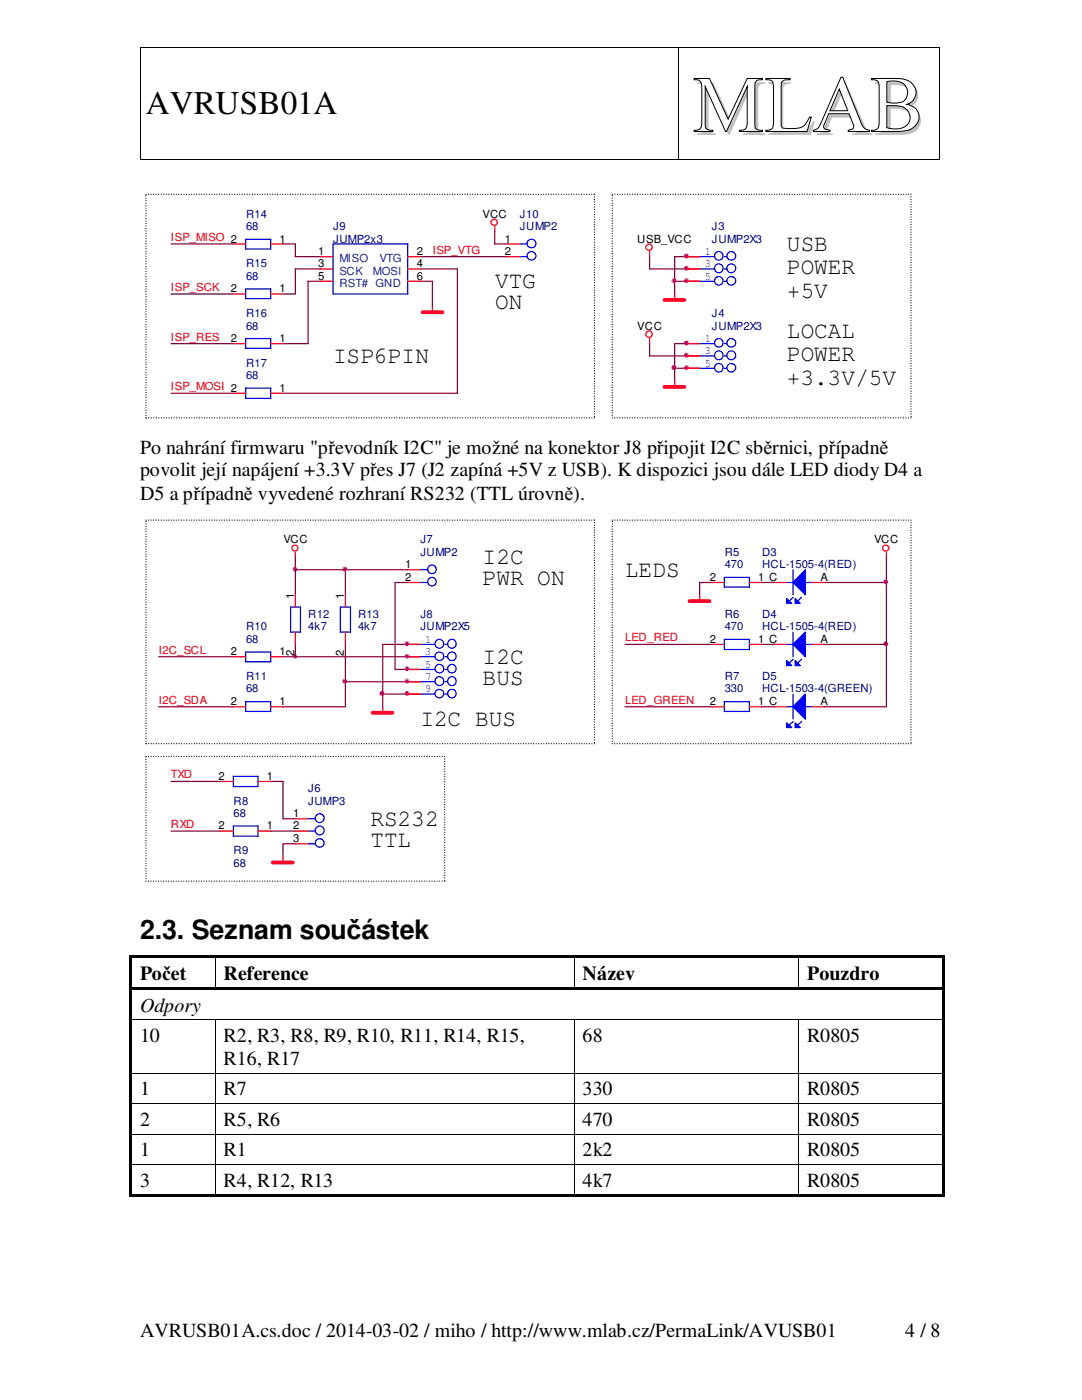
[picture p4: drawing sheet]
<svg xmlns="http://www.w3.org/2000/svg" width="216mm" height="279mm" viewBox="0 0 216 279" stroke-linecap="round" stroke-linejoin="round" font-family="sans-serif">
<path d="M138.5 15.7h3.1l3.7 8.1 3.8-8.1h3v.2a1.09 1.09 0 0 0-1.5 1.2v7.7a1.09 1.09 0 0 0 1.5 1.2v.2h-4.5v-.2a1.27 1.27 0 0 0 1.5-1.6v-7.1l-4.2 8.9h-.1l-4.1-8.9v7.5a1.09 1.09 0 0 0 1.5 1.2v.2h-3.7v-.2a1.27 1.27 0 0 0 1.5-1.6v-6.9a1.26 1.26 0 0 0-1.5-1.6z" fill="none" stroke="#000" stroke-width=".2"/>
<path d="M152.8 15.7h4.8v.2a1.37 1.37 0 0 0-1.7 .7v7.8a.91 .91 0 0 0 .1 1 .91 .91 0 0 0 .9 .2 4.9 4.9 0 0 0 3.6-.6l1-1.6h.4l-.9 2.8h-8.2v-.2a1.27 1.27 0 0 0 1.5-1.6v-7.3a1.11 1.11 0 0 0-1.5-1.2z" fill-rule="evenodd" fill="#fff"/>
<path d="M152.8 15.7h4.8v.2a1.37 1.37 0 0 0-1.7 .7v7.8a.91 .91 0 0 0 .1 1 .91 .91 0 0 0 .9 .2 4.9 4.9 0 0 0 3.6-.6l1-1.6h.4l-.9 2.8h-8.2v-.2a1.27 1.27 0 0 0 1.5-1.6v-7.3a1.11 1.11 0 0 0-1.5-1.2z" fill="none" stroke="#000" stroke-width=".2"/>
<path d="M167.8 15.4h.3l3.6 8.8a2.04 2.04 0 0 0 1.8 1.8v.2h-4.3v-.2l.4-.1a.8 .8 0 0 0 .7-.5 .8 .8 0 0 0-.1-.8l-.8-1.9h-4l-.7 1.7a.81 .81 0 0 0-.4 .8 .81 .81 0 0 0 .7 .7l.6 .1v.2h-3.3v-.2l.4-.1a2.35 2.35 0 0 0 1.3-1.8zM167.5 17.8l-1.9 4.3h3.6z" fill-rule="evenodd" fill="#fff"/>
<path d="M167.5 17.8l1.7 4.3h-3.6zM167.8 15.4h.3l3.6 8.8a2.04 2.04 0 0 0 1.8 1.8v.2h-4.3v-.2l.4-.1a.8 .8 0 0 0 .7-.5 .8 .8 0 0 0-.1-.8l-.8-1.9h-4l-.7 1.7a.81 .81 0 0 0-.4 .8 .81 .81 0 0 0 .7 .7l.6 .1v.2h-3.3v-.2l.4-.1a2.35 2.35 0 0 0 1.3-1.8z" fill="none" stroke="#000" stroke-width=".2"/>
<path d="M173.9 15.7h4.5a3.9 3.9 0 0 1 4.3 2.1 2.46 2.46 0 0 1-1.8 3 2.6 2.6 0 0 1 2.5 2.5 2.6 2.6 0 0 1-2.3 2.7l-1.6 .2h-5.6v-.2a1.27 1.27 0 0 0 1.5-1.6v-7.3a1.14 1.14 0 0 0-1.5-1.2zM177 16.3v4.1l.3 .1a4.4 4.4 0 0 0 3.2-.5 2.35 2.35 0 0 0 .3-2.8 2.35 2.35 0 0 0-2.6-1zM177 21.1v4.4a3.9 3.9 0 0 0 4.3-1 2.33 2.33 0 0 0-2.2-3.4z" fill-rule="evenodd" fill="#fff"/>
<path d="M27.9 9.6v22.2M28 9.5h107.3M135.4 9.6v22.2M135.5 9.5h51.8M173.9 15.7h4.5a3.9 3.9 0 0 1 4.3 2.1 2.46 2.46 0 0 1-1.8 3 2.6 2.6 0 0 1 2.5 2.5 2.6 2.6 0 0 1-2.3 2.7l-1.6 .2h-5.6v-.2a1.27 1.27 0 0 0 1.5-1.6v-7.3a1.14 1.14 0 0 0-1.5-1.2zM177 16.3a3.7 3.7 0 0 1 3.6 .8 2.11 2.11 0 0 1 .3 2.3 2.11 2.11 0 0 1-2 1.2l-1.9-.2zM187.4 9.6v22.2M28 31.9h107.3M135.5 31.9h51.8M177 21.1h.7a3.9 3.9 0 0 1 3.6 1.2 2.26 2.26 0 0 1-2.1 3.4h-.9l-1.3-.2z" fill="none" stroke="#000" stroke-width=".2"/>
<path d="M27.9 9.4h.1v.2h-.1zM135.3 9.4h.2v.2h-.2zM187.3 9.4h.2v.2h-.2zM27.9 31.8h.1v.2h-.1zM135.3 31.8h.2v.2h-.2zM187.3 31.8h.2v.2h-.2z" fill="#000"/>
<g fill="none" stroke="#800040" stroke-width=".25">
<path d="M34.1 58.7h12.5M34.1 48.7h12.5M56.5 48.7h2.4v2.5h5M63.9 56.1h-2.4v12.5h-5M63.9 53.7h-5v5h-2.4M83.8 51.2h17.4M83.8 56.1h2.5v5M83.8 53.7h7.5v24.8h-34.8M98.7 46.2v2.5h2.5M129.6 51.2v2.5M34.1 68.6h12.5M34.1 78.5h12.5"/>
<path d="M134.6 73.5h2.5"/>
</g>
<g fill="none" stroke="#f00" stroke-width=".25">
<path d="M46.6 48.7h2.4M46.6 58.7h2.4M54 48.7h2.5M54 58.7h2.5M63.9 51.2h2.6M63.9 53.7h2.6M63.9 56.1h2.6M81.4 51.2h2.4M81.4 53.7h2.4M81.4 56.1h2.4M98.7 45.2v1M101.2 48.7h2.5"/>
<path d="M101.2 51.2h2.5M46.6 68.6h2.4M46.6 78.5h2.4M54 68.6h2.5M54 78.5h2.5M86.3 61.1v1.2"/>
<circle cx="98.6" cy="44.4" r=".61"/>
</g>
<g fill="none" stroke="#00f" stroke-width=".25">
<path d="M49 47.8h5v1.9h-5zM49 57.7h5v1.9h-5zM66.5 48.7h14.9v10h-14.9zM103.7 48.7h1.5M103.7 51.2h1.5M49 67.6h5v1.9h-5zM49 77.5h5v2h-5z"/>
<circle cx="106.1" cy="48.6" r=".87"/>
<circle cx="106.1" cy="51.1" r=".87"/>
</g>
<path d="M29.1 38.8h89.5M118.6 38.8v44.6M29.1 83.4v-44.6M118.6 83.4h-89.5" fill="none" stroke="#000" stroke-width=".25" stroke-dasharray="0 .5"/>
<path d="M84.3 62.3h4" fill="none" stroke="#f00" stroke-width=".74"/>
<circle cx="134.5" cy="73.4" r=".39" fill="#f0f"/>
<circle cx="134.5" cy="73.4" r=".39" fill="none" stroke="#f0f" stroke-width=".25"/>
<circle cx="137" cy="73.4" r=".38" fill="#f0f"/>
<circle cx="137" cy="73.4" r=".38" fill="none" stroke="#f0f" stroke-width=".25"/>
<path d="M134.6 68.6v4.9" fill="none" stroke="#800040" stroke-width=".25"/>
<circle cx="134.5" cy="73.4" r=".39" fill="#f0f"/>
<circle cx="134.5" cy="73.4" r=".39" fill="none" stroke="#f0f" stroke-width=".25"/>
<path d="M134.6 56.1h2.5" fill="none" stroke="#800040" stroke-width=".25"/>
<circle cx="137" cy="56" r=".38" fill="#f0f"/>
<circle cx="137" cy="56" r=".38" fill="none" stroke="#f0f" stroke-width=".25"/>
<path d="M134.6 51.2h2.5" fill="none" stroke="#800040" stroke-width=".25"/>
<circle cx="137" cy="51.1" r=".38" fill="#f0f"/>
<circle cx="137" cy="51.1" r=".38" fill="none" stroke="#f0f" stroke-width=".25"/>
<path d="M129.6 53.7h7.5" fill="none" stroke="#800040" stroke-width=".25"/>
<circle cx="137" cy="53.6" r=".38" fill="#f0f"/>
<circle cx="137" cy="53.6" r=".38" fill="none" stroke="#f0f" stroke-width=".25"/>
<path d="M129.6 71h7.5" fill="none" stroke="#800040" stroke-width=".25"/>
<circle cx="137" cy="70.9" r=".38" fill="#f0f"/>
<circle cx="137" cy="70.9" r=".38" fill="none" stroke="#f0f" stroke-width=".25"/>
<g fill="none" stroke="#00f" stroke-width=".25">
<path d="M139.6 51.2h3M139.6 53.7h3M139.6 56.1h3M144.5 51.2h.5M144.5 53.7h.5M144.5 56.1h.5M139.6 68.6h3M139.6 71h3M139.6 73.5h3M144.5 68.6h.5M144.5 71h.5M144.5 73.5h.5"/>
<circle cx="143.4" cy="53.5" r=".87"/>
<circle cx="143.4" cy="51.1" r=".85"/>
<circle cx="143.4" cy="56" r=".85"/>
<circle cx="145.9" cy="53.5" r=".88"/>
<circle cx="145.9" cy="51.1" r=".87"/>
<circle cx="145.9" cy="56" r=".87"/>
<circle cx="143.4" cy="70.9" r=".87"/>
<circle cx="143.4" cy="68.4" r=".85"/>
<circle cx="143.4" cy="73.4" r=".85"/>
<circle cx="145.9" cy="70.9" r=".89"/>
<circle cx="145.9" cy="68.4" r=".87"/>
<circle cx="145.9" cy="73.4" r=".87"/>
</g>
<path d="M137.1 51.2h2.5M137.1 53.7h2.5M137.1 56.1h2.5M137.1 68.6h2.5M137.1 71h2.5M137.1 73.5h2.5" fill="none" stroke="#f00" stroke-width=".25"/>
<path d="M134.6 56.1v2.6M134.6 68.6h2.5" fill="none" stroke="#800040" stroke-width=".25"/>
<circle cx="137" cy="68.5" r=".38" fill="#f0f"/>
<circle cx="137" cy="68.5" r=".38" fill="none" stroke="#f0f" stroke-width=".25"/>
<g fill="none" stroke="#f00" stroke-width=".25">
<path d="M129.6 50.2v1M134.6 58.7v1.2M129.6 67.6v1M134.6 76v1.2"/>
<circle cx="129.5" cy="49.3" r=".63"/>
<circle cx="129.5" cy="66.7" r=".63"/>
</g>
<path d="M132.6 59.9h4M132.6 77.2h4" fill="none" stroke="#f00" stroke-width=".74"/>
<path d="M134.6 51.2v4.9M129.6 68.6v2.4M134.6 73.5v2.5" fill="none" stroke="#800040" stroke-width=".25"/>
<path d="M122.2 38.8h59.6M181.8 38.8v44.6M122.2 83.4v-44.6M181.8 83.4h-59.6" fill="none" stroke="#000" stroke-width=".25" stroke-dasharray="0 .5"/>
<circle cx="134.5" cy="56" r=".39" fill="#f0f"/>
<circle cx="134.5" cy="56" r=".39" fill="none" stroke="#f0f" stroke-width=".25"/>
<path d="M31.7 131.1h14.9M56.5 131.1h2.4M68.9 136.1v5" fill="none" stroke="#800040" stroke-width=".25"/>
<circle cx="58.8" cy="131" r=".33" fill="#f0f"/>
<circle cx="58.8" cy="131" r=".33" fill="none" stroke="#f0f" stroke-width=".25"/>
<g fill="none" stroke="#f00" stroke-width=".25">
<path d="M58.9 110.2v1.1M81.4 113.7h2.4M81.4 116.2h2.4M76.4 141.1v1.1"/>
<circle cx="58.8" cy="109.4" r=".6"/>
</g>
<path d="M74.3 142.2h4" fill="none" stroke="#f00" stroke-width=".74"/>
<path d="M76.4 138.5h5M31.7 141.1h14.9" fill="none" stroke="#800040" stroke-width=".25"/>
<g fill="none" stroke="#00f" stroke-width=".25">
<path d="M83.8 113.7h1.5M83.8 116.2h1.5"/>
<circle cx="86.2" cy="113.6" r=".86"/>
<circle cx="86.2" cy="116.1" r=".85"/>
</g>
<circle cx="76.2" cy="138.4" r=".38" fill="#f0f"/>
<circle cx="76.2" cy="138.4" r=".38" fill="none" stroke="#f0f" stroke-width=".25"/>
<circle cx="81.2" cy="138.4" r=".39" fill="#f0f"/>
<circle cx="81.2" cy="138.4" r=".39" fill="none" stroke="#f0f" stroke-width=".25"/>
<path d="M67.9 121.2h2v5h-2z" fill="none" stroke="#00f" stroke-width=".25"/>
<path d="M68.9 118.7v2.5M68.9 126.2v2.4" fill="none" stroke="#f00" stroke-width=".25"/>
<path d="M58.9 111.3v2.4" fill="none" stroke="#800040" stroke-width=".25"/>
<circle cx="58.8" cy="113.6" r=".36" fill="#f0f"/>
<circle cx="58.8" cy="113.6" r=".36" fill="none" stroke="#f0f" stroke-width=".25"/>
<path d="M58.9 128.6v2.5h22.5M76.4 138.5v2.6" fill="none" stroke="#800040" stroke-width=".25"/>
<g fill="none" stroke="#00f" stroke-width=".25">
<path d="M83.8 128.6h3M83.8 131.1h3M83.8 133.6h3M83.8 136.1h3M83.8 138.5h3M88.8 128.6h.5M88.8 131.1h.5M88.8 133.6h.5M88.8 136.1h.5M88.8 138.5h.5"/>
<circle cx="87.7" cy="135.9" r=".88"/>
<circle cx="87.7" cy="128.5" r=".88"/>
<circle cx="87.7" cy="131" r=".87"/>
<circle cx="87.7" cy="133.4" r=".87"/>
<circle cx="87.7" cy="138.4" r=".87"/>
<circle cx="90.1" cy="128.5" r=".87"/>
<circle cx="90.1" cy="135.9" r=".87"/>
<circle cx="90.2" cy="131" r=".86"/>
<circle cx="90.2" cy="133.4" r=".85"/>
<circle cx="90.2" cy="138.4" r=".85"/>
</g>
<path d="M81.4 128.6h2.4M81.4 131.1h2.4M81.4 133.6h2.4M81.4 136.1h2.4M81.4 138.5h2.4" fill="none" stroke="#f00" stroke-width=".25"/>
<circle cx="81.3" cy="131" r=".36" fill="#f0f"/>
<circle cx="81.3" cy="131" r=".36" fill="none" stroke="#f0f" stroke-width=".25"/>
<path d="M68.9 128.6v7.5" fill="none" stroke="#800040" stroke-width=".25"/>
<circle cx="68.8" cy="135.9" r=".39" fill="#f0f"/>
<circle cx="68.8" cy="135.9" r=".39" fill="none" stroke="#f0f" stroke-width=".25"/>
<path d="M58.9 113.7v5M76.4 128.6h5" fill="none" stroke="#800040" stroke-width=".25"/>
<circle cx="81.2" cy="128.5" r=".39" fill="#f0f"/>
<circle cx="81.2" cy="128.5" r=".39" fill="none" stroke="#f0f" stroke-width=".25"/>
<path d="M58 121.2h1.9v5h-1.9z" fill="none" stroke="#00f" stroke-width=".25"/>
<path d="M58.9 118.7v2.5M58.9 126.2v2.4" fill="none" stroke="#f00" stroke-width=".25"/>
<path d="M68.9 113.7h12.5M68.9 136.1h12.5" fill="none" stroke="#800040" stroke-width=".25"/>
<path d="M29.1 103.8h89.5M118.6 103.8v44.6M29.1 148.4v-44.6M118.6 148.4h-89.5" fill="none" stroke="#000" stroke-width=".25" stroke-dasharray="0 .5"/>
<circle cx="81.2" cy="135.9" r=".39" fill="#f0f"/>
<circle cx="81.2" cy="135.9" r=".39" fill="none" stroke="#f0f" stroke-width=".25"/>
<path d="M68.9 113.7v5" fill="none" stroke="#800040" stroke-width=".25"/>
<circle cx="68.8" cy="113.6" r=".39" fill="#f0f"/>
<circle cx="68.8" cy="113.6" r=".39" fill="none" stroke="#f0f" stroke-width=".25"/>
<path d="M49 130.1h5v2h-5z" fill="none" stroke="#00f" stroke-width=".25"/>
<path d="M46.6 131.1h2.4M54 131.1h2.5" fill="none" stroke="#f00" stroke-width=".25"/>
<path d="M78.8 133.6h2.6" fill="none" stroke="#800040" stroke-width=".25"/>
<circle cx="81.2" cy="133.5" r=".39" fill="#f0f"/>
<circle cx="81.2" cy="133.5" r=".39" fill="none" stroke="#f0f" stroke-width=".25"/>
<path d="M58.9 113.7h10M78.8 116.2v17.4M76.4 128.6v9.9M56.5 141.1h12.4" fill="none" stroke="#800040" stroke-width=".25"/>
<circle cx="76.2" cy="138.4" r=".38" fill="#f0f"/>
<circle cx="76.2" cy="138.4" r=".38" fill="none" stroke="#f0f" stroke-width=".25"/>
<path d="M49 140h5v2h-5z" fill="none" stroke="#00f" stroke-width=".25"/>
<path d="M46.6 141.1h2.4M54 141.1h2.5" fill="none" stroke="#f00" stroke-width=".25"/>
<path d="M78.8 116.2h2.6M176.9 128.6v12.5" fill="none" stroke="#800040" stroke-width=".25"/>
<circle cx="176.7" cy="128.5" r=".39" fill="#f0f"/>
<circle cx="176.7" cy="128.5" r=".39" fill="none" stroke="#f0f" stroke-width=".25"/>
<path d="M158.2 138.5v5M157 141.1h1.2" fill="none" stroke="#00f" stroke-width=".25"/>
<path d="M160.7 138.5v5l-2.5-2.4z" fill="#00f"/>
<path d="M160.7 138.5v5l-2.5-2.4zM158.2 144l-.7 .7M159.9 144l-.7 .7M160.7 141.1h1.3" fill="none" stroke="#00f" stroke-width=".25"/>
<path d="M158.7 144.3l1 .9h-1z" fill="#00f"/>
<path d="M158.7 144.3l1 .9h-1z" fill="none" stroke="#00f" stroke-width=".25"/>
<path d="M157 144.3l1 .9h-1z" fill="#00f"/>
<path d="M157 128.6h1.2M158.2 126.2v4.9M144.5 140h5v2h-5zM157 144.3l1 .9h-1z" fill="none" stroke="#00f" stroke-width=".25"/>
<path d="M142.1 141.1h2.4M149.5 141.1h2.5M154.5 141.1h2.5M162 141.1h2.4" fill="none" stroke="#f00" stroke-width=".25"/>
<path d="M139.6 116.2v2.5M164.4 141.1h12.5" fill="none" stroke="#800040" stroke-width=".25"/>
<path d="M158.2 128.6l2.5-2.4v4.9z" fill="#00f"/>
<path d="M158.2 131.6l-.7 .7M159.9 131.6l-.7 .7M160.7 126.2v4.9l-2.5-2.5zM160.7 128.6h1.3" fill="none" stroke="#00f" stroke-width=".25"/>
<path d="M158.7 131.8l1 1h-1z" fill="#00f"/>
<path d="M158.7 131.8l1 1h-1z" fill="none" stroke="#00f" stroke-width=".25"/>
<path d="M157 131.8l1 1h-1z" fill="#00f"/>
<path d="M144.5 115.2h5v2h-5zM157 116.2h1.2M158.2 113.7v5M157 131.8l1 1h-1z" fill="none" stroke="#00f" stroke-width=".25"/>
<g fill="none" stroke="#f00" stroke-width=".25">
<path d="M139.6 118.7v1.3M142.1 116.2h2.4M149.5 116.2h2.5M176.9 110.2v1.1M154.5 128.6h2.5M162 128.6h2.4"/>
<circle cx="176.7" cy="109.4" r=".63"/>
</g>
<path d="M139.6 116.2h2.5M152 116.2h2.5M164.4 116.2h12.5v12.4M124.7 128.6h17.4M152 128.6h2.5M124.7 141.1h17.4M152 141.1h2.5" fill="none" stroke="#800040" stroke-width=".25"/>
<path d="M137.6 120h4" fill="none" stroke="#f00" stroke-width=".74"/>
<path d="M122.2 103.8h59.6M181.8 103.8v44.6M122.2 148.4v-44.6M181.8 148.4h-59.6" fill="none" stroke="#000" stroke-width=".25" stroke-dasharray="0 .5"/>
<path d="M160.7 113.7v5l-2.5-2.5z" fill="#00f"/>
<path d="M158.2 119.2l-.7 .8M159.9 119.2l-.7 .8M160.7 113.7v5l-2.5-2.5zM160.7 116.2h1.3" fill="none" stroke="#00f" stroke-width=".25"/>
<path d="M158.7 119.5l1 .9h-1z" fill="#00f"/>
<path d="M158.7 119.5l1 .9h-1z" fill="none" stroke="#00f" stroke-width=".25"/>
<path d="M157 119.5l1 .9h-1z" fill="#00f"/>
<path d="M157 119.5l1 .9h-1zM144.5 127.6h5v2h-5z" fill="none" stroke="#00f" stroke-width=".25"/>
<path d="M154.5 116.2h2.5M162 116.2h2.4M142.1 128.6h2.4M149.5 128.6h2.5" fill="none" stroke="#f00" stroke-width=".25"/>
<path d="M176.9 111.3v4.9M164.4 128.6h12.5" fill="none" stroke="#800040" stroke-width=".25"/>
<circle cx="176.7" cy="116.1" r=".39" fill="#f0f"/>
<circle cx="176.7" cy="116.1" r=".39" fill="none" stroke="#f0f" stroke-width=".25"/>
<path d="M34.1 156h9.9M54 156h2.5v7.4h2.4M34.1 165.9h9.9M54 165.9h4.9M58.9 168.4h-2.4v2.5" fill="none" stroke="#800040" stroke-width=".25"/>
<g fill="none" stroke="#00f" stroke-width=".25">
<path d="M46.6 154.9h4.9v2.1h-4.9zM46.6 164.8h4.9v2.1h-4.9zM61.5 163.4h1.4M61.5 165.9h1.4M61.5 168.4h1.4"/>
<circle cx="63.8" cy="165.7" r=".89"/>
<circle cx="63.8" cy="163.3" r=".88"/>
<circle cx="63.8" cy="168.2" r=".88"/>
</g>
<path d="M44 156h2.6M51.5 156h2.5M44 165.9h2.6M51.5 165.9h2.5M56.5 170.9v1.2M58.9 165.9h2.6M58.9 163.4h2.6M58.9 168.4h2.6" fill="none" stroke="#f00" stroke-width=".25"/>
<path d="M29.1 151h59.6M88.7 151v24.9M29.1 175.9v-24.9M88.7 175.9h-59.6" fill="none" stroke="#000" stroke-width=".25" stroke-dasharray="0 .5"/>
<path d="M54.4 172.1h4" fill="none" stroke="#f00" stroke-width=".75"/>
<g fill="#000">
<path d="M25.8 190.7h.5v.5h-.5zM25.8 191.2h.5v5.8h-.5zM25.8 197h.5v.5h-.5zM26.3 190.7h16.5v.5h-16.5zM26.3 197h16.5v.5h-16.5zM42.8 190.7h.5v.5h-.5zM42.8 197h.5v.5h-.5zM43.3 190.7h71.2v.5h-71.2zM43.3 197h71.2v.5h-71.2zM114.5 190.7h.4v.5h-.4zM114.5 197h.4v.5h-.4zM114.9 190.7h44.3v.5h-44.3z"/>
<path d="M114.9 197h44.3v.5h-44.3zM159.2 190.7h.5v.5h-.5zM159.2 197h.5v.5h-.5zM159.7 190.7h28.3v.5h-28.3zM159.7 197h28.3v.5h-28.3zM188 190.7h.6v.5h-.6zM188 191.2h.6v5.8h-.6zM188 197h.6v.5h-.6zM25.8 197.5h.5v6h-.5zM25.8 203.5h.5v.1h-.5zM25.8 203.6h.5v10.5h-.5zM25.8 214.1h.5v.2h-.5z"/>
<path d="M42.8 203.5h.2v.1h-.2zM42.8 214.1h.2v.2h-.2zM114.5 203.5h.1v.1h-.1zM114.5 214.1h.1v.2h-.1zM159.2 203.5h.1v.1h-.1zM159.2 214.1h.1v.2h-.1zM188 197.5h.6v6h-.6zM188 203.5h.6v.1h-.6zM188 203.6h.6v10.5h-.6zM188 214.1h.6v.2h-.6zM25.8 214.3h.5v5.8h-.5zM25.8 220.1h.5v.2h-.5z"/>
<path d="M25.8 220.3h.5v5.9h-.5zM25.8 226.2h.5v.2h-.5zM25.8 226.4h.5v5.9h-.5zM25.8 232.3h.5v.2h-.5zM25.8 232.5h.5v5.8h-.5zM25.8 238.3h.5v.5h-.5zM26.3 238.3h16.5v.5h-16.5zM42.8 220.1h.2v.2h-.2zM42.8 226.2h.2v.2h-.2zM42.8 232.3h.2v.2h-.2zM42.8 238.3h.5v.5h-.5zM43.3 238.3h71.2v.5h-71.2z"/>
<path d="M114.5 220.1h.1v.2h-.1zM114.5 226.2h.1v.2h-.1zM114.5 232.3h.1v.2h-.1zM114.5 238.3h.4v.5h-.4zM114.9 238.3h44.3v.5h-44.3zM159.2 220.1h.1v.2h-.1zM159.2 226.2h.1v.2h-.1zM159.2 232.3h.1v.2h-.1zM159.2 238.3h.5v.5h-.5zM159.7 238.3h28.3v.5h-28.3zM188 214.3h.6v5.8h-.6zM188 220.1h.6v.2h-.6z"/>
<path d="M188 220.3h.6v5.9h-.6zM188 226.2h.6v.2h-.6zM188 226.4h.6v5.9h-.6zM188 232.3h.6v.2h-.6zM188 232.5h.6v5.8h-.6zM188 238.3h.6v.5h-.6z"/>
</g>
<g fill="none" stroke="#000" stroke-width=".2">
<path d="M42.9 191.2v5.8M114.6 191.2v5.8M159.3 191.2v5.8M26.3 203.5h16.5M26.3 214.2h16.5M42.9 203.6v10.5M42.9 214.3v5.8M43 203.5h71.5M43 214.2h71.5M114.6 203.6v10.5M114.6 214.3v5.8M114.6 203.5h44.6"/>
<path d="M114.6 214.2h44.6M159.3 203.6v10.5M159.3 214.3v5.8M159.3 203.5h28.7M159.3 214.2h28.7M26.3 220.2h16.5M26.3 226.3h16.5M26.3 232.4h16.5M42.9 220.3v5.9M42.9 226.4v5.9M42.9 232.5v5.8M43 220.2h71.5"/>
<path d="M43 226.3h71.5M43 232.4h71.5M114.6 220.3v5.9M114.6 226.4v5.9M114.6 232.5v5.8M114.6 220.2h44.6M114.6 226.3h44.6M114.6 232.4h44.6M159.3 220.3v5.9M159.3 226.4v5.9M159.3 232.5v5.8M159.3 220.2h28.7"/>
<path d="M159.3 226.3h28.7M159.3 232.4h28.7"/>
</g>
<text font-size="15.9" fill="#c0c0c0" x="138.9" y="26.9">MLAB</text>
<text font-size="6.6" x="29.1" y="22.8">AVRUSB01A</text>
<text font-size="5.3" x="27.9" y="187.4">2.3. Seznam součástek</text>
<g font-size="4.7">
<text x="157" y="50.1">USB</text>
<text x="98.8" y="57.5">VTG</text>
<text x="157" y="54.8">POWER</text>
<text x="157" y="59.5">+5V</text>
<text x="98.8" y="61.7">ON</text>
<text x="157" y="67.5">LOCAL</text>
<text x="66.5" y="72.4">ISP6PIN</text>
<text x="157" y="72.1">POWER</text>
<text x="157" y="76.9">+3.3V/5V</text>
<text x="96.3" y="112.6">I2C</text>
<text x="96.3" y="116.8">PWR ON</text>
<text x="124.7" y="115.1">LEDS</text>
<text x="96.3" y="132.5">I2C</text>
<text x="96.3" y="136.7">BUS</text>
<text x="83.9" y="144.9">I2C BUS</text>
<text x="73.9" y="164.8">RS232</text>
<text x="73.9" y="169">TTL</text>
</g>
<g font-size="4">
<text x="27.9" y="90.6">Po nahrání firmwaru &quot;převodník I2C&quot; je možné na konektor J8 připojit I2C sběrnici, případně</text>
<text x="27.9" y="95.1">povolit její napájení +3.3V přes J7 (J2 zapíná +5V z USB). K dispozici jsou dále LED diody D4 a</text>
<text x="27.9" y="99.7">D5 a případně vyvedené rozhraní RS232 (TTL úrovně).</text>
<text x="27.9" y="195.7">Počet</text>
<text x="44.6" y="195.7">Reference</text>
<text x="116.2" y="195.7">Název</text>
<text x="161" y="195.7">Pouzdro</text>
<text x="27.9" y="201.9">Odpory</text>
<text x="27.9" y="207.9">10</text>
<text x="44.6" y="207.9">R2, R3, R8, R9, R10, R11, R14, R15,</text>
<text x="116.2" y="207.9">68</text>
<text x="161" y="207.9">R0805</text>
<text x="44.6" y="212.5">R16, R17</text>
<text x="27.9" y="218.6">1</text>
<text x="44.6" y="218.6">R7</text>
<text x="116.2" y="218.6">330</text>
<text x="161" y="218.6">R0805</text>
<text x="27.9" y="224.7">2</text>
<text x="44.6" y="224.7">R5, R6</text>
<text x="116.2" y="224.7">470</text>
<text x="161" y="224.7">R0805</text>
<text x="27.9" y="230.8">1</text>
<text x="44.6" y="230.8">R1</text>
<text x="116.2" y="230.8">2k2</text>
<text x="161" y="230.8">R0805</text>
<text x="27.9" y="236.8">3</text>
<text x="44.6" y="236.8">R4, R12, R13</text>
<text x="116.2" y="236.8">4k7</text>
<text x="161" y="236.8">R0805</text>
<text x="27.9" y="266.9">AVRUSB01A.cs.doc / 2014-03-02 / miho / http://www.mlab.cz/PermaLink/AVUSB01</text>
<text x="180.6" y="266.9">4 / 8</text>
</g>
<g font-size="2.2" fill="#000080">
<text x="49.1" y="43.4">R14</text>
<text x="49.1" y="45.9">68</text>
<text x="66.5" y="45.9">J9</text>
<text x="103.7" y="43.4">J10</text>
<text x="103.7" y="45.9">JUMP2</text>
<text x="142.1" y="45.9">J3</text>
<text x="49.1" y="53.3">R15</text>
<text x="66.5" y="48.4">JUMP2x3</text>
<text x="142.1" y="48.4">JUMP2X3</text>
<text x="49.1" y="55.8">68</text>
<text x="49.1" y="63.2">R16</text>
<text x="49.1" y="65.8">68</text>
<text x="142.1" y="63.2">J4</text>
<text x="142.1" y="65.8">JUMP2X3</text>
<text x="49.1" y="73.2">R17</text>
<text x="49.1" y="75.7">68</text>
<text x="83.9" y="108.5">J7</text>
<text x="83.9" y="110.9">JUMP2</text>
<text x="144.6" y="110.9">R5</text>
<text x="144.6" y="113.5">470</text>
<text x="152.1" y="110.9">D3</text>
<text x="152.1" y="113.5">HCL-1505-4(RED)</text>
<text x="49.1" y="125.8">R10</text>
<text x="61.5" y="123.4">R12</text>
<text x="61.5" y="125.8">4k7</text>
<text x="71.5" y="123.4">R13</text>
<text x="71.5" y="125.8">4k7</text>
<text x="83.9" y="123.4">J8</text>
<text x="83.9" y="125.8">JUMP2X5</text>
<text x="144.6" y="123.4">R6</text>
<text x="144.6" y="125.8">470</text>
<text x="152.1" y="123.4">D4</text>
<text x="152.1" y="125.8">HCL-1505-4(RED)</text>
<text x="49.1" y="128.3">68</text>
<text x="49.1" y="135.7">R11</text>
<text x="144.6" y="135.7">R7</text>
<text x="152.1" y="135.7">D5</text>
<text x="49.1" y="138.2">68</text>
<text x="144.6" y="138.2">330</text>
<text x="152.1" y="138.2">HCL-1503-4(GREEN)</text>
<text x="46.6" y="160.6">R8</text>
<text x="61.5" y="158.1">J6</text>
<text x="61.5" y="160.6">JUMP3</text>
<text x="46.6" y="163.1">68</text>
<text x="46.6" y="170.5">R9</text>
<text x="46.6" y="173">68</text>
</g>
<g font-size="2.2">
<text x="96.3" y="43.4">VCC</text>
<text x="55.8" y="48.4">1</text>
<text x="63.5" y="50.9">1</text>
<text x="63.5" y="53.3">3</text>
<text x="83.1" y="50.9">2</text>
<text x="83.1" y="53.3">4</text>
<text x="100.8" y="48.4">1</text>
<text x="100.8" y="50.9">2</text>
<text x="127.2" y="48.4">USB_VCC</text>
<text x="46.1" y="58.3">2</text>
<text x="55.8" y="58.3">1</text>
<text x="63.5" y="55.8">5</text>
<text x="83.1" y="55.8">6</text>
<text x="127.2" y="65.8">VCC</text>
<text x="46.1" y="68.2">2</text>
<text x="55.8" y="68.2">1</text>
<text x="55.8" y="78.1">1</text>
<text x="56.6" y="108.5">VCC</text>
<text x="80.9" y="113.5">1</text>
<text x="174.4" y="108.5">VCC</text>
<text x="58.7" y="119.5" transform="rotate(-90 58.7 119.5)">1</text>
<text x="68.6" y="119.5" transform="rotate(-90 68.6 119.5)">1</text>
<text x="80.9" y="115.9">2</text>
<text x="141.6" y="115.9">2</text>
<text x="151.3" y="115.9">1 C</text>
<text x="163.7" y="115.9">A</text>
<text x="46.1" y="130.8">2</text>
<text x="55.8" y="130.8">1</text>
<text x="58.7" y="130.9" transform="rotate(-90 58.7 130.9)">2</text>
<text x="68.6" y="130.9" transform="rotate(-90 68.6 130.9)">2</text>
<text x="141.6" y="128.3">2</text>
<text x="151.3" y="128.3">1 C</text>
<text x="163.7" y="128.3">A</text>
<text x="46.1" y="140.7">2</text>
<text x="55.8" y="140.7">1</text>
<text x="141.6" y="140.7">2</text>
<text x="151.3" y="140.7">1 C</text>
<text x="163.7" y="140.7">A</text>
<text x="43.6" y="155.6">2</text>
<text x="53.3" y="155.6">1</text>
<text x="43.6" y="165.5">2</text>
<text x="53.3" y="165.5">1</text>
<text x="58.5" y="163.1">1</text>
<text x="58.5" y="165.5">2</text>
<text x="58.5" y="168.1">3</text>
</g>
<g font-size="2.2" fill="#f00">
<text x="34.1" y="48.2">ISP_MISO 2</text>
<text x="86.4" y="50.6">ISP_VTG</text>
<text x="34.1" y="58.1">ISP_SCK</text>
<text x="34.1" y="68">ISP_RES</text>
<text x="34.1" y="77.9">ISP_MOSI 2</text>
<text x="31.7" y="130.6">I2C_SCL</text>
<text x="124.7" y="128">LED_RED</text>
<text x="31.7" y="140.5">I2C_SDA</text>
<text x="124.7" y="140.5">LED_GREEN</text>
<text x="34.1" y="155.4">TXD</text>
<text x="34.1" y="165.3">RXD</text>
</g>
<g font-size="2.2" fill="#004080">
<text x="67.7" y="52.3">MISO</text>
<text x="75.7" y="52.3">VTG</text>
<text x="67.7" y="54.9">SCK</text>
<text x="67.7" y="57.3">RST# GND</text>
<text x="74.4" y="54.9">MOSI</text>
</g>
<g font-size="2.2" fill="#00f">
<text x="140.6" y="50.9">1</text>
<text x="140.6" y="53.3">3</text>
<text x="140.6" y="55.8">5</text>
<text x="140.6" y="68.2">1</text>
<text x="140.6" y="70.7">3</text>
<text x="140.6" y="73.2">5</text>
<text x="84.8" y="128.3">1</text>
<text x="84.8" y="130.8">3</text>
<text x="84.8" y="133.3">5</text>
<text x="84.8" y="135.7">7</text>
<text x="84.8" y="138.2">9</text>
</g>
</svg>
